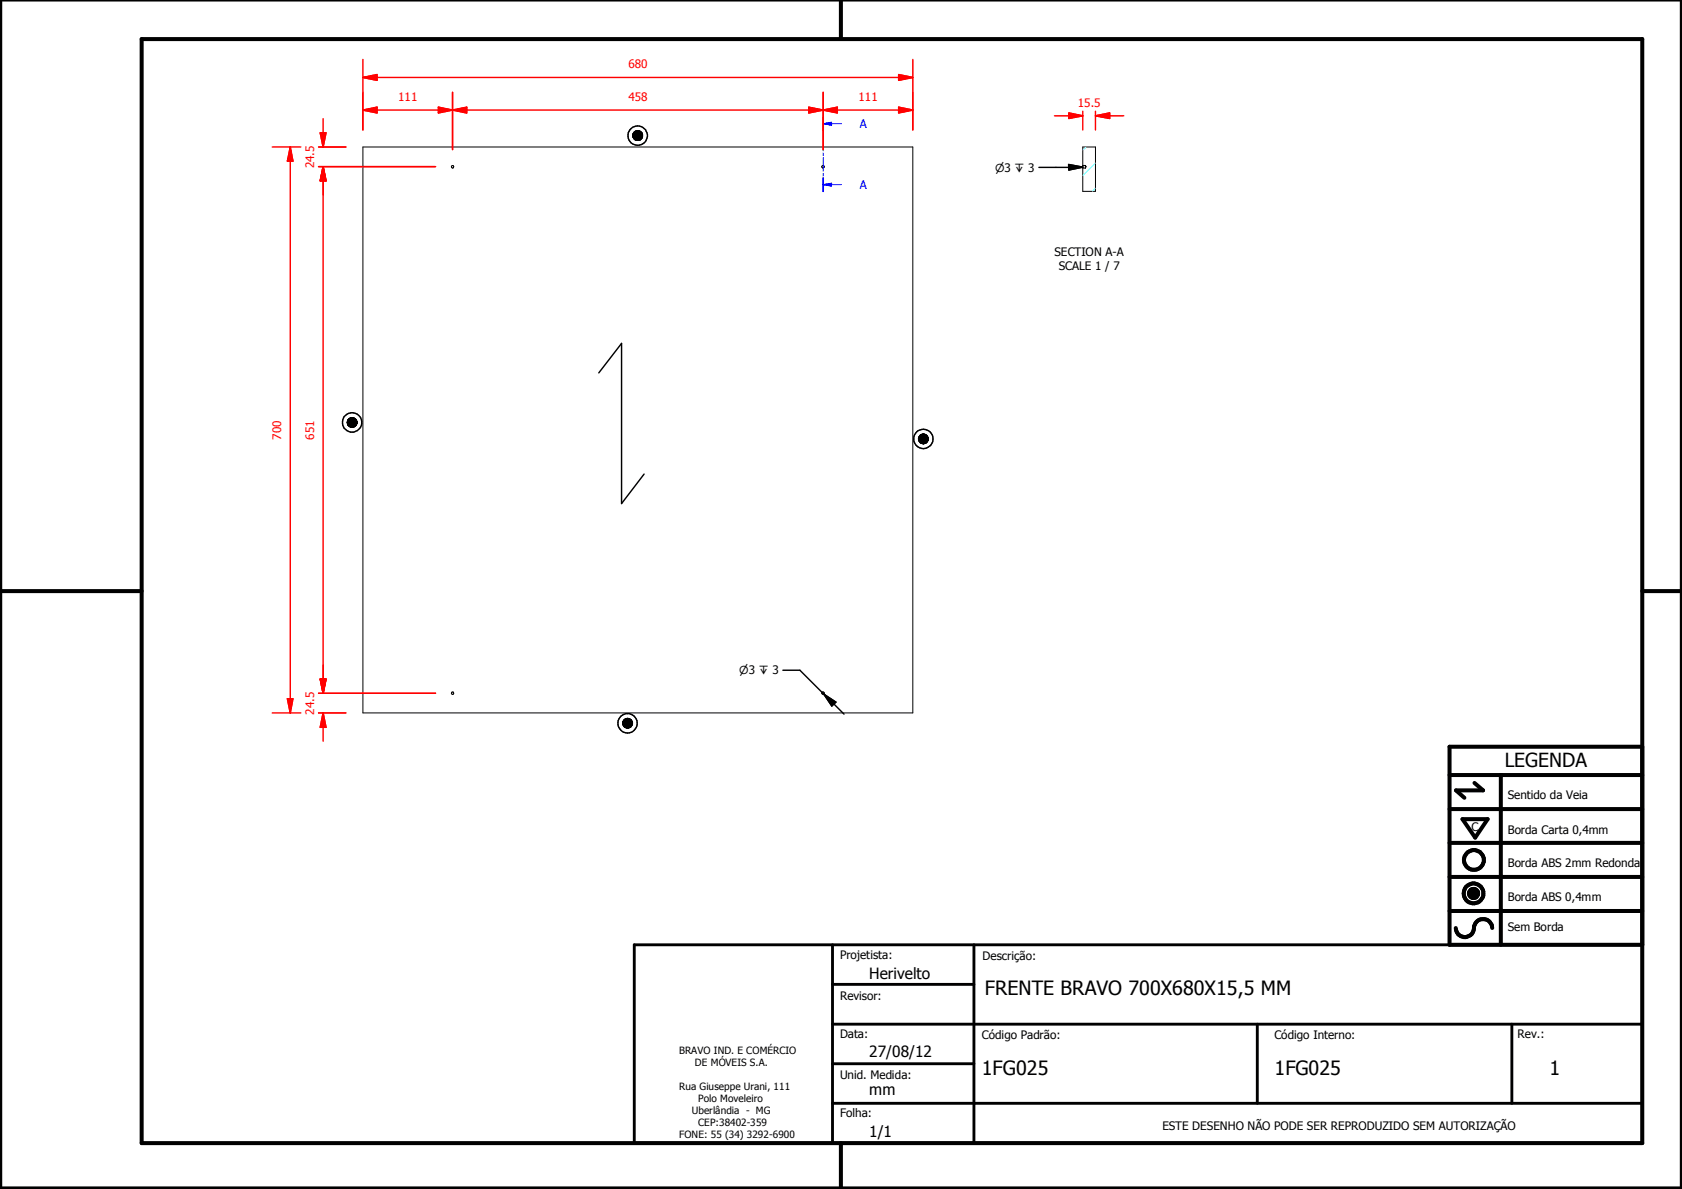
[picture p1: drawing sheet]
<svg xmlns="http://www.w3.org/2000/svg" width="297mm" height="210mm" viewBox="0 0 297 210" stroke-linecap="round" stroke-linejoin="round" font-family="sans-serif">
<g fill="none" stroke="#000" stroke-width=".18">
<path d="M64.1 26h97.1v99.9h-97.1zM79.8 29.3h.2v.3l-.2-.1zM111.8 23.7v.5zM111.8 23.7v.4zM111.8 23.7v.3zM111.8 23.8v.2zM111.8 23.6v.7zM111.8 23.6v.6zM111.9 23.5v.8zM111.9 23.5l-.1 .8zM111.9 23.5v.9zM112 23.4l.1-.1-.1 1.2z"/>
<path d="M112 23.4v1.1zM112 23.4l-.1 1zM112.1 23.3v1.3zM112.1 23.2h.1l-.1 1.4zM112.1 23.2v1.4zM112.2 23.2h.1l-.1 1.5zM112.2 23.2v1.5zM112.3 23.2v-.1v1.6zM112.3 23.2v1.5zM112.3 23.1v1.6zM112.4 23.1h.2l-.2 1.7zM112.4 23.1v1.7z"/>
<path d="M112.6 23.1v1.7h-.2zM112.6 23.1v1.7zM112.7 23.1l-.1 1.7zM112.7 23.1h.1l-.1 1.7zM112.8 23.1v1.7h-.1zM112.8 23.1v1.7zM112.9 23.1l-.1 1.7zM112.9 23.1l.1 .1-.1 1.5zM113 23.2v1.5h-.1zM113 23.2v1.5zM113.1 23.2l-.1 1.5zM113.1 23.2v1.5z"/>
<path d="M113.1 23.2v1.4zM113.2 23.3l-.1 1.3zM113.2 23.3v1.3zM113.2 23.4v1.2zM113.2 23.4v1.1zM113.3 23.5l-.1 1zM113.3 23.5v.9zM113.4 23.5l-.1 .9zM113.4 23.5v.8zM113.4 23.6v.7zM113.4 23.7v.6zM113.4 23.7v.5z"/>
<path d="M113.4 23.7v.4zM113.4 23.8v.3zM113.4 23.8v.2zM191.2 26h2.3v7.8h-2.3zM191.2 29.2h.5M191.2 29.7h.5M191.7 29.2l.1 .2-.1 .3M191.7 29.2v.5M61.3 74.5v.2zM61.4 74.3v.5zM61.4 74.4v.4zM61.4 74.4l-.1 .3z"/>
<path d="M61.4 74.2l.1-.1-.1 .9zM61.4 74.2v.8zM61.4 74.2v.7zM61.4 74.3v.6zM61.5 74.1v1zM61.5 74h.1l-.1 1.1zM61.5 74v1.1zM61.6 74v1.2zM61.7 73.9h.1l-.1 1.4zM61.7 73.9v1.4zM61.7 73.9l-.1 1.3zM61.8 73.9v-.1v1.5z"/>
<path d="M61.8 73.9v1.4zM61.8 73.8v1.6zM61.9 73.8l.1-.1-.1 1.7zM61.9 73.8v1.6zM62 73.7v1.7zM62 73.7l-.1 1.7zM62.1 73.7v1.7zM62.2 73.7l-.1 1.7zM62.2 73.7v1.7zM62.3 73.7l-.1 1.7zM62.3 73.7v1.7zM62.4 73.7l-.1 1.7z"/>
<path d="M62.4 73.7v1.7zM62.4 73.8v1.6zM62.5 73.8l-.1 1.6zM62.5 73.8v1.6zM62.6 73.9l-.1 1.5zM62.6 73.9v1.4zM62.7 73.9l-.1 1.4zM62.7 73.9v1.4zM62.7 74v1.3zM62.7 74v1.2zM62.8 74l-.1 1.2zM62.8 74v1.1z"/>
<path d="M62.9 74.1l-.1 1zM62.9 74.1v1zM62.9 74.2v.9zM62.9 74.2v.8zM62.9 74.3v.7zM62.9 74.3v.6zM63 74.3l-.1 .6zM63 74.3v.5zM63 74.4v.4zM63 74.5v.3zM63 74.5v.2zM162.2 77.3v.3z"/>
<path d="M162.2 77.4v.2zM162.3 77.2v.6zM162.3 77.2l-.1 .4zM162.3 77.1v.8zM162.3 77.1v.7zM162.4 77v1zM162.4 77l-.1 .9zM162.4 76.9h.1l-.1 1.1zM162.4 76.9v1.1zM162.5 76.9v1.2zM162.6 76.8v1.3zM162.6 76.8l-.1 1.3z"/>
<path d="M162.6 76.8l.1-.1-.1 1.5zM162.6 76.8v1.4zM162.7 76.7v1.6zM162.8 76.7h.1l-.1 1.6zM162.8 76.7l-.1 1.6zM162.9 76.7l.1-.1-.1 1.7zM162.9 76.7v1.6zM163 76.6v1.7zM163 76.6l-.1 1.7zM163.1 76.6v1.8zM163.1 76.6v1.7zM163.2 76.7l-.1 1.6z"/>
<path d="M163.2 76.7v1.6zM163.3 76.7l-.1 1.6zM163.3 76.7v1.6zM163.4 76.7l-.1 1.6zM163.4 76.7v1.6zM163.5 76.8l-.1 1.5zM163.5 76.8v1.4zM163.5 76.8v1.3zM163.6 76.9l-.1 1.2zM163.6 76.9v1.2zM163.7 76.9l-.1 1.2zM163.7 76.9v1.1z"/>
<path d="M163.7 77v1zM163.8 77.1l-.1 .9zM163.8 77.1v.8zM163.9 77.2l-.1 .7zM163.9 77.2v.6zM163.9 77.3v.5zM163.9 77.3v.3zM163.9 77.4v.2zM79.8 122.2h.2v.4l-.2-.1zM110 127.6v.2zM110 127.4v.5zM110 127.4v.4z"/>
<path d="M110 127.5v.3zM110.1 127.3v.7zM110.1 127.3l-.1 .6zM110.1 127.3v.8zM110.1 127.2v1zM110.1 127.2v.9zM110.2 127.1l.1-.1-.1 1.3zM110.2 127.1v1.2zM110.3 127v1.3zM110.3 127h.1l-.1 1.4zM110.3 127v1.4zM110.4 127l.1-.1-.1 1.5z"/>
<path d="M110.4 127v1.4zM110.5 126.9h.1l-.1 1.5zM110.5 126.9v1.5zM110.6 126.9v1.6zM110.7 126.9v-.1v1.7zM110.7 126.9v1.6zM110.7 126.8v1.7zM110.8 126.8l-.1 1.7zM110.8 126.8v1.7zM110.9 126.8l-.1 1.7zM110.9 126.8v1.7zM111 126.9l-.1 1.6z"/>
<path d="M111 126.9v1.6zM111.1 126.9l-.1 1.6zM111.1 126.9v1.6zM111.2 126.9l-.1 1.6zM111.2 126.9v1.5zM111.2 127v1.4zM111.3 127l-.1 1.4zM111.3 127v1.4zM111.4 127l-.1 1.4zM111.4 127v1.3zM111.5 127.1l-.1 1.2zM111.5 127.1v1.2z"/>
<path d="M111.5 127.2v1.1zM111.5 127.2v1zM111.5 127.3v.9zM111.5 127.3v.8zM111.6 127.3l-.1 .8zM111.6 127.3v.7zM111.6 127.4v.6zM111.6 127.4v.5zM111.7 127.5l-.1 .4zM111.7 127.5v.3zM111.7 127.6v.2zM145.2 122.2h.3a.22 .22 0 0 1 0 .3 .22 .22 0 0 1-.3 .1 .22 .22 0 0 1 0-.3z"/>
<path d="M259.4 157.6l1.6 .1zM259.4 157.7l1.6 .1zM259.4 157.8l1.6 .1zM259.4 157.9h1.6v.1zM259.4 157.9l1.6 .1h-1.5zM259.4 157.6h1.6zM259.5 158h1.5zM259.5 158l1.4 .1zM259.5 157.5l1.5 .1h-1.6zM259.5 157.5l1.5 .1zM259.5 158.1h1.4zM259.5 157.4l1.5 .1h-1.5z"/>
<path d="M259.5 157.4l1.5 .1zM259.5 158.1l1.4 .1zM259.5 157.3l1.4 .1h-1.4zM259.5 157.3l1.4 .1zM259.6 158.2h1.3zM259.6 158.2h1.2zM259.6 157.2l1.3 .1h-1.4zM259.6 157.2l1.3 .1zM259.6 158.2l1.2 .1zM259.6 157.2h1.3zM259.7 158.3h1.1zM259.7 158.3l1 .1z"/>
<path d="M259.7 157.1l1.1 .1h-1.2zM259.7 157.1l1.1 .1zM259.7 157.1h1.1zM259.8 158.4h.9zM259.8 158.4h.8zM259.8 157.1h1zM259.8 157.1h.9zM259.8 158.4l.8 .1zM259.8 157l.9 .1zM259.8 157h.8zM259.9 158.5h.7zM259.9 158.5h.6z"/>
<path d="M259.9 157h.7zM260 158.5h.5zM260 158.5h.4zM260 157h.6zM260.1 158.5h.3zM260.1 158.5h.2zM260.1 156.9l.4 .1zM260.1 156.9h.3zM260.1 156.9h.2z"/>
<circle cx="145.3" cy="29.5" r=".22"/>
</g>
<g fill="#000">
<path d="M111.8 23.6v.6zM111.8 23.7v.5zM111.8 23.7v.4zM111.8 23.7v.3zM111.8 23.8v.2zM111.9 23.5l-.1 .8zM111.8 23.6v.7zM111.9 23.5v.8zM112 23.4l-.1 1zM111.9 23.5v.9zM112 23.4l.1-.1-.1 1.2zM112 23.4v1.1z"/>
<path d="M112.1 23.2v1.4zM112.1 23.3v1.3zM112.1 23.2h.1l-.1 1.4zM112.2 23.2h.1l-.1 1.5zM112.2 23.2v1.5zM112.3 23.2v-.1v1.6zM112.3 23.2v1.5zM112.3 23.1v1.6zM112.4 23.1h.2l-.2 1.7zM112.4 23.1v1.7zM112.6 23.1v1.7zM112.6 23.1v1.7h-.2z"/>
<path d="M112.7 23.1l-.1 1.7zM112.7 23.1h.1l-.1 1.7zM112.8 23.1v1.7h-.1zM112.8 23.1v1.7zM112.9 23.1l-.1 1.7zM112.9 23.1l.1 .1-.1 1.5zM113 23.2v1.5h-.1zM113 23.2v1.5zM113.1 23.2l-.1 1.5zM113.1 23.2v1.5zM113.1 23.2v1.4zM113.2 23.3l-.1 1.3z"/>
<path d="M113.2 23.3v1.3zM113.2 23.4v1.2zM113.2 23.4v1.1zM113.3 23.5l-.1 1zM113.3 23.5v.9zM113.4 23.5l-.1 .9zM113.4 23.5v.8zM113.4 23.6v.7zM113.4 23.7v.6zM113.4 23.7v.5zM113.4 23.7v.4zM113.4 23.8v.3z"/>
<path d="M113.4 23.8v.2zM61.4 74.4l-.1 .3zM61.3 74.5v.2zM61.4 74.3v.5zM61.4 74.4v.4zM61.4 74.2l.1-.1-.1 .9zM61.4 74.2v.8zM61.4 74.2v.7zM61.4 74.3v.6zM61.5 74v1.1zM61.5 74.1v1zM61.5 74h.1l-.1 1.1z"/>
<path d="M61.7 73.9l-.1 1.3zM61.6 74v1.2zM61.7 73.9h.1l-.1 1.4zM61.7 73.9v1.4zM61.8 73.9v-.1v1.5zM61.8 73.9v1.4zM61.8 73.8v1.6zM61.9 73.8l.1-.1-.1 1.7zM61.9 73.8v1.6zM62 73.7v1.7zM62 73.7l-.1 1.7zM62.1 73.7v1.7z"/>
<path d="M62.2 73.7l-.1 1.7zM62.2 73.7v1.7zM62.3 73.7l-.1 1.7zM62.3 73.7v1.7zM62.4 73.7l-.1 1.7zM62.4 73.7v1.7zM62.4 73.8v1.6zM62.5 73.8l-.1 1.6zM62.5 73.8v1.6zM62.6 73.9l-.1 1.5zM62.6 73.9v1.4zM62.7 73.9l-.1 1.4z"/>
<path d="M62.7 73.9v1.4zM62.7 74v1.3zM62.7 74v1.2zM62.8 74l-.1 1.2zM62.8 74v1.1zM62.9 74.1l-.1 1zM62.9 74.1v1zM62.9 74.2v.9zM62.9 74.2v.8zM62.9 74.3v.7zM62.9 74.3v.6zM63 74.3l-.1 .6z"/>
<path d="M63 74.3v.5zM63 74.4v.4zM63 74.5v.3zM63 74.5v.2zM162.3 77.2l-.1 .4zM162.2 77.3v.3zM162.2 77.4v.2zM162.3 77.1v.7zM162.3 77.2v.6zM162.3 77.1v.8zM162.4 77l-.1 .9zM162.4 76.9v1.1z"/>
<path d="M162.4 77v1zM162.4 76.9h.1l-.1 1.1zM162.6 76.8l-.1 1.3zM162.5 76.9v1.2zM162.6 76.8v1.3zM162.6 76.8l.1-.1-.1 1.5zM162.6 76.8v1.4zM162.7 76.7v1.6zM162.8 76.7h.1l-.1 1.6zM162.8 76.7l-.1 1.6zM162.9 76.7l.1-.1-.1 1.7zM162.9 76.7v1.6z"/>
<path d="M163 76.6v1.7zM163 76.6l-.1 1.7zM163.1 76.6v1.8zM163.1 76.6v1.7zM163.2 76.7l-.1 1.6zM163.2 76.7v1.6zM163.3 76.7l-.1 1.6zM163.3 76.7v1.6zM163.4 76.7l-.1 1.6zM163.4 76.7v1.6zM163.5 76.8l-.1 1.5zM163.5 76.8v1.4z"/>
<path d="M163.5 76.8v1.3zM163.6 76.9l-.1 1.2zM163.6 76.9v1.2zM163.7 76.9l-.1 1.2zM163.7 76.9v1.1zM163.7 77v1zM163.8 77.1l-.1 .9zM163.8 77.1v.8zM163.9 77.2l-.1 .7zM163.9 77.2v.6zM163.9 77.3v.5zM163.9 77.3v.3z"/>
<path d="M163.9 77.4v.2zM110 127.5v.3zM110 127.6v.2zM110.1 127.3l-.1 .6zM110 127.4v.5zM110 127.4v.4zM110.1 127.3v.7zM110.1 127.2v.9zM110.1 127.3v.8zM110.1 127.2v1zM110.2 127.1l.1-.1-.1 1.3zM110.2 127.1v1.2z"/>
<path d="M110.3 127v1.3zM110.3 127h.1l-.1 1.4zM110.3 127v1.4zM110.4 127l.1-.1-.1 1.5zM110.4 127v1.4zM110.5 126.9h.1l-.1 1.5zM110.5 126.9v1.5zM110.6 126.9v1.6zM110.7 126.9v-.1v1.7zM110.7 126.9v1.6zM110.7 126.8v1.7zM110.8 126.8l-.1 1.7z"/>
<path d="M110.8 126.8v1.7zM110.9 126.8l-.1 1.7zM110.9 126.8v1.7zM111 126.9l-.1 1.6zM111 126.9v1.6zM111.1 126.9l-.1 1.6zM111.1 126.9v1.6zM111.2 126.9l-.1 1.6zM111.2 126.9v1.5zM111.2 127v1.4zM111.3 127l-.1 1.4zM111.3 127v1.4z"/>
<path d="M111.4 127l-.1 1.4zM111.4 127v1.3zM111.5 127.1l-.1 1.2zM111.5 127.1v1.2zM111.5 127.2v1.1zM111.5 127.2v1zM111.5 127.3v.9zM111.5 127.3v.8zM111.6 127.3l-.1 .8zM111.6 127.3v.7zM111.6 127.4v.6zM111.6 127.4v.5z"/>
<path d="M111.7 127.5l-.1 .4zM111.7 127.5v.3zM111.7 127.6v.2zM259.4 157.6h1.6zM259.5 157.5l1.5 .1h-1.6zM259.5 157.5l1.5 .1zM259.5 157.4l1.5 .1h-1.5zM259.5 157.4l1.5 .1zM259.5 157.3l1.4 .1h-1.4zM259.5 157.3l1.4 .1zM259.6 157.2l1.3 .1h-1.4zM259.6 157.2l1.3 .1z"/>
<path d="M259.6 157.2h1.3zM259.7 157.1l1.1 .1h-1.2zM259.7 157.1l1.1 .1zM259.7 157.1h1.1zM259.8 157.1h1zM259.8 157.1h.9zM259.8 157l.9 .1zM259.8 157h.8zM259.9 157h.7zM260 157h.6zM260.1 156.9l.4 .1zM260.1 156.9h.3z"/>
<path d="M260.1 156.9h.2zM260.1 158.5h.2zM260 158.5h.4zM260.1 158.5h.3zM259.9 158.5h.6zM260 158.5h.5zM259.8 158.4l.8 .1zM259.9 158.5h.7zM259.8 158.4h.8zM259.7 158.3l1 .1zM259.8 158.4h.9zM259.6 158.2l1.2 .1z"/>
<path d="M259.7 158.3h1.1zM259.6 158.2h1.2zM259.5 158.1l1.4 .1zM259.6 158.2h1.3zM259.5 158l1.4 .1zM259.5 158.1h1.4zM259.4 157.9l1.6 .1h-1.5zM259.5 158h1.5zM259.4 157.6l1.6 .1zM259.4 157.7l1.6 .1zM259.4 157.8l1.6 .1zM259.4 157.9h1.6v.1z"/>
</g>
<g fill="none" stroke="#000" stroke-width=".71">
<path d="M148.5 0v6.9M297 -.1v209.9h-297v-209.9M25 6.9h265v194.9h-265zM0 104.4h25M290 104.4h7M256 136.8h34M260.4 138.2l1.5 1.3h-4.8l1.5 1.3M265 136.8v30M290 131.8h-34v35h34M256 154.8h34M256 148.8h34M256 142.8h34"/>
<path d="M258.3 144.6h4.4l-2.2 3.3zM256 160.8h34M257.1 163.8a1.62 1.62 0 0 0 1.8 1.6 1.62 1.62 0 0 0 1.4-1.9 1.63 1.63 0 0 1 1.7-1.2 1.63 1.63 0 0 1 1.5 1.5M148.5 201.8v8"/>
<circle cx="260.2" cy="157.7" r="1.76"/>
<circle cx="260.2" cy="157.7" r=".82"/>
<circle cx="260.3" cy="151.8" r="1.76"/>
</g>
<path d="M112 166.8h178v35h-178zM147 173.8h25M147 166.8v35M172 166.8v35M147 194.8h143M147 180.8h143M147 187.8h25M222 180.8v14M267 180.8v14" fill="none" stroke="#000" stroke-width=".51"/>
<path d="M145.4 20.7v2.4M145.4 23.5v.4M145.4 24.3v2.3M145.4 27v.5M145.4 27.8v2.4M145.4 30.6v.5M145.4 31.4v2.4M145.4 21.8h1.5" fill="none" stroke="#00f" stroke-width=".18"/>
<path d="M145.4 20.7v2.4M145.4 31.4v2.4" fill="none" stroke="#00f" stroke-width=".3"/>
<path d="M145.4 21.8l1.5-.2v.5z" fill="#00f"/>
<path d="M145.4 21.8l1.5-.2v.5zM145.4 32.6h1.5M146.9 21.8h1.7" fill="none" stroke="#00f" stroke-width=".18"/>
<path d="M145.4 32.6l1.5-.3v.6z" fill="#00f"/>
<path d="M145.4 32.6l1.5-.3v.6zM146.9 32.6h1.7" fill="none" stroke="#00f" stroke-width=".18"/>
<path d="M191.8 26l-.6 .5M193.5 33.2l-.6 .6M193.5 28.8l-2.3 2.2" fill="none" stroke="#0ff" stroke-width=".18"/>
<path d="M64.1 19.4h2.5" fill="none" stroke="#f00" stroke-width=".25"/>
<path d="M64.1 19.4l2.5-.5v1z" fill="#f00"/>
<path d="M64.1 19.4l2.5-.5v1zM77.4 19.4h2.5" fill="none" stroke="#f00" stroke-width=".25"/>
<path d="M77.4 18.9l2.5 .5-2.5 .5z" fill="#f00"/>
<path d="M64.1 16.3v6.6M66.6 19.4h10.8M77.4 18.9l2.5 .5-2.5 .5zM79.9 19.4h2.5M79.9 16.3v10.1" fill="none" stroke="#f00" stroke-width=".25"/>
<path d="M79.9 19.4l2.5-.5v1z" fill="#f00"/>
<path d="M79.9 19.4l2.5-.5v1zM142.8 19.4h2.6" fill="none" stroke="#f00" stroke-width=".25"/>
<path d="M142.8 18.9l2.6 .5-2.6 .5z" fill="#f00"/>
<path d="M79.9 16.3v10.1M82.4 19.4h60.4M142.8 18.9l2.6 .5-2.6 .5zM145.4 19.4h2.5M145.4 16.3v10.1" fill="none" stroke="#f00" stroke-width=".25"/>
<path d="M145.4 19.4l2.5-.5v1z" fill="#f00"/>
<path d="M145.4 19.4l2.5-.5v1zM158.7 19.4h2.5" fill="none" stroke="#f00" stroke-width=".25"/>
<path d="M158.7 18.9l2.5 .5-2.5 .5z" fill="#f00"/>
<path d="M64.1 13.7h2.5M145.4 16.3v10.1M147.9 19.4h10.8M158.7 18.9l2.5 .5-2.5 .5zM161.2 16.3v6.6" fill="none" stroke="#f00" stroke-width=".25"/>
<path d="M64.1 13.7l2.5-.5v1z" fill="#f00"/>
<path d="M64.1 13.7l2.5-.5v1zM158.7 13.7h2.5" fill="none" stroke="#f00" stroke-width=".25"/>
<path d="M158.7 13.2l2.5 .5-2.5 .5z" fill="#f00"/>
<path d="M64.1 10.5v12.4M66.6 13.7h92.1M158.7 13.2l2.5 .5-2.5 .5zM161.2 10.5v12.4M57.1 125.9v2.5" fill="none" stroke="#f00" stroke-width=".25"/>
<path d="M57.1 125.9l.5 2.5h-1z" fill="#f00"/>
<path d="M57.1 119.9v2.5M57.1 125.9l.5 2.5h-1z" fill="none" stroke="#f00" stroke-width=".25"/>
<path d="M56.6 119.9h1l-.5 2.5z" fill="#f00"/>
<path d="M56.6 119.9h1l-.5 2.5zM57.1 117.4v5M56.3 125.9h4.8M56.3 122.4h20.6M57.1 128.4v2.5" fill="none" stroke="#f00" stroke-width=".25"/>
<path d="M56.6 119.9h1l-.5 2.5z" fill="#f00"/>
<path d="M57.1 29.4v2.5M56.6 119.9h1l-.5 2.5z" fill="none" stroke="#f00" stroke-width=".25"/>
<path d="M57.1 29.4l.5 2.5h-1z" fill="#f00"/>
<path d="M56.3 29.4h20.6M57.1 29.4l.5 2.5h-1zM57.1 29.4v90.5M56.3 122.4h20.6" fill="none" stroke="#f00" stroke-width=".25"/>
<path d="M57.1 29.4l.5 2.5h-1z" fill="#f00"/>
<path d="M57.1 29.4l.5 2.5h-1zM57.1 23.5v2.5" fill="none" stroke="#f00" stroke-width=".25"/>
<path d="M56.6 23.5h1l-.5 2.5z" fill="#f00"/>
<path d="M56.3 26h4.8M56.3 29.4h20.6M56.6 23.5h1l-.5 2.5zM57.1 21v2.5M57.1 31.9v2.5M51.3 123.4v2.5" fill="none" stroke="#f00" stroke-width=".25"/>
<path d="M50.8 123.4h.9l-.4 2.5z" fill="#f00"/>
<path d="M51.3 26v2.4M50.8 123.4h.9l-.4 2.5z" fill="none" stroke="#f00" stroke-width=".25"/>
<path d="M51.3 26l.4 2.4h-.9z" fill="#f00"/>
<path d="M48.1 26h5M51.3 26l.4 2.4h-.9zM51.3 28.4v95M56.3 26h4.8M193.5 20.4h2.5M48.1 125.9h5M56.3 125.9h4.8" fill="none" stroke="#f00" stroke-width=".25"/>
<path d="M193.5 20.4l2.5-.5v1z" fill="#f00"/>
<path d="M188.8 20.4h2.4M193.5 20.4l2.5-.5v1z" fill="none" stroke="#f00" stroke-width=".25"/>
<path d="M188.8 19.9l2.4 .5-2.4 .5z" fill="#f00"/>
<path d="M188.8 19.9l2.4 .5-2.4 .5zM191.2 19.6v3.3M193.5 19.6v3.3M186.2 20.4h2.6M196 20.4h2.5" fill="none" stroke="#f00" stroke-width=".25"/>
<g fill="none" stroke="#000" stroke-width=".25">
<path d="M188.7 29l2.5 .5-2.4 .5zM191.2 29.5h-7.7M105.7 65.8l4.1-5.2v28.3l3.9-5.2M138.3 118.3h3l4.2 4.3M145.2 122.2l.3 .4M145.5 122.6l2.1 1.4-.7 .6zM145.5 122.6l3.6 3.5"/>
<circle cx="112.6" cy="23.9" r="1.72"/>
<circle cx="112.6" cy="23.9" r=".85"/>
<circle cx="62.2" cy="74.6" r=".85"/>
<circle cx="62.2" cy="74.6" r="1.72"/>
<circle cx="163.1" cy="77.5" r=".84"/>
<circle cx="163.1" cy="77.5" r="1.71"/>
<circle cx="110.8" cy="127.7" r="1.71"/>
<circle cx="110.8" cy="127.7" r=".84"/>
</g>
<path d="M188.7 29l2.5 .5-2.4 .5zM145.5 122.6l2.1 1.4-.7 .6z" fill="#000"/>
<g font-size="3.5">
<text x="173.9" y="175.7">FRENTE BRAVO 700X680X15,5 MM</text>
<text x="173.4" y="189.7">1FG025</text>
<text x="225.1" y="189.7">1FG025</text>
<text x="273.6" y="189.7">1</text>
</g>
<text font-size="3.4" x="265.7" y="135.4">LEGENDA</text>
<g font-size="2.7">
<text x="153.5" y="172.8">Herivelto</text>
<text x="153.5" y="186.6">27/08/12</text>
<text x="153.5" y="193.4">mm</text>
<text x="153.5" y="200.8">1/1</text>
</g>
<g font-size="2.1" fill="#f00">
<text x="70.3" y="17.9">111</text>
<text x="111" y="17.9">458</text>
<text x="111" y="12.1">680</text>
<text x="151.6" y="17.9">111</text>
<text x="190.3" y="18.8">15.5</text>
<text x="55.5" y="29.7" transform="rotate(-90 55.5 29.7)">24.5</text>
<text x="49.7" y="77.6" transform="rotate(-90 49.7 77.6)">700</text>
<text x="55.5" y="77.6" transform="rotate(-90 55.5 77.6)">651</text>
<text x="55.5" y="126.2" transform="rotate(-90 55.5 126.2)">24.5</text>
</g>
<g font-size="2.1" fill="#00f">
<text x="151.8" y="22.6">A</text>
<text x="151.8" y="33.4">A</text>
</g>
<g font-size="2.1">
<text x="186.2" y="45.1">SECTION A-A</text>
<text x="187" y="47.6">SCALE 1 / 7</text>
<text x="266.3" y="141.1">Sentido da Veia</text>
<text x="259.8" y="146.7">C</text>
<text x="266.3" y="147.2">Borda Carta 0,4mm</text>
<text x="266.3" y="153.1">Borda ABS 2mm Redonda</text>
<text x="266.3" y="159">Borda ABS 0,4mm</text>
<text x="266.3" y="164.4">Sem Borda</text>
<text x="148.4" y="169.3">Projetista:</text>
<text x="173.5" y="169.5">Descrição:</text>
<text x="148.4" y="176.6">Revisor:</text>
<text x="148.4" y="183.2">Data:</text>
<text x="173.4" y="183.3">Código Padrão:</text>
<text x="225.1" y="183.3">Código Interno:</text>
<text x="268" y="183.2">Rev.:</text>
<text x="148.4" y="190.5">Unid. Medida:</text>
<text x="148.4" y="197.2">Folha:</text>
<text x="205.3" y="199.5">ESTE DESENHO NÃO PODE SER REPRODUZIDO SEM AUTORIZAÇÃO</text>
</g>
<g font-size="1.9">
<text x="175.7" y="30.4">⌀3 ↧ 3</text>
<text x="130.6" y="119">⌀3 ↧ 3</text>
</g>
<g font-size="1.8">
<text x="119.9" y="186">BRAVO IND. E COMÉRCIO</text>
<text x="122.7" y="188.1">DE MÓVEIS S.A.</text>
<text x="119.9" y="192.4">Rua Giuseppe Urani, 111</text>
<text x="122.2" y="196.7">Uberlândia - MG</text>
<text x="123.3" y="194.6">Polo Moveleiro</text>
<text x="119.9" y="201">FONE: 55 (34) 3292-6900</text>
<text x="123.3" y="198.8">CEP:38402-359</text>
</g>
</svg>
